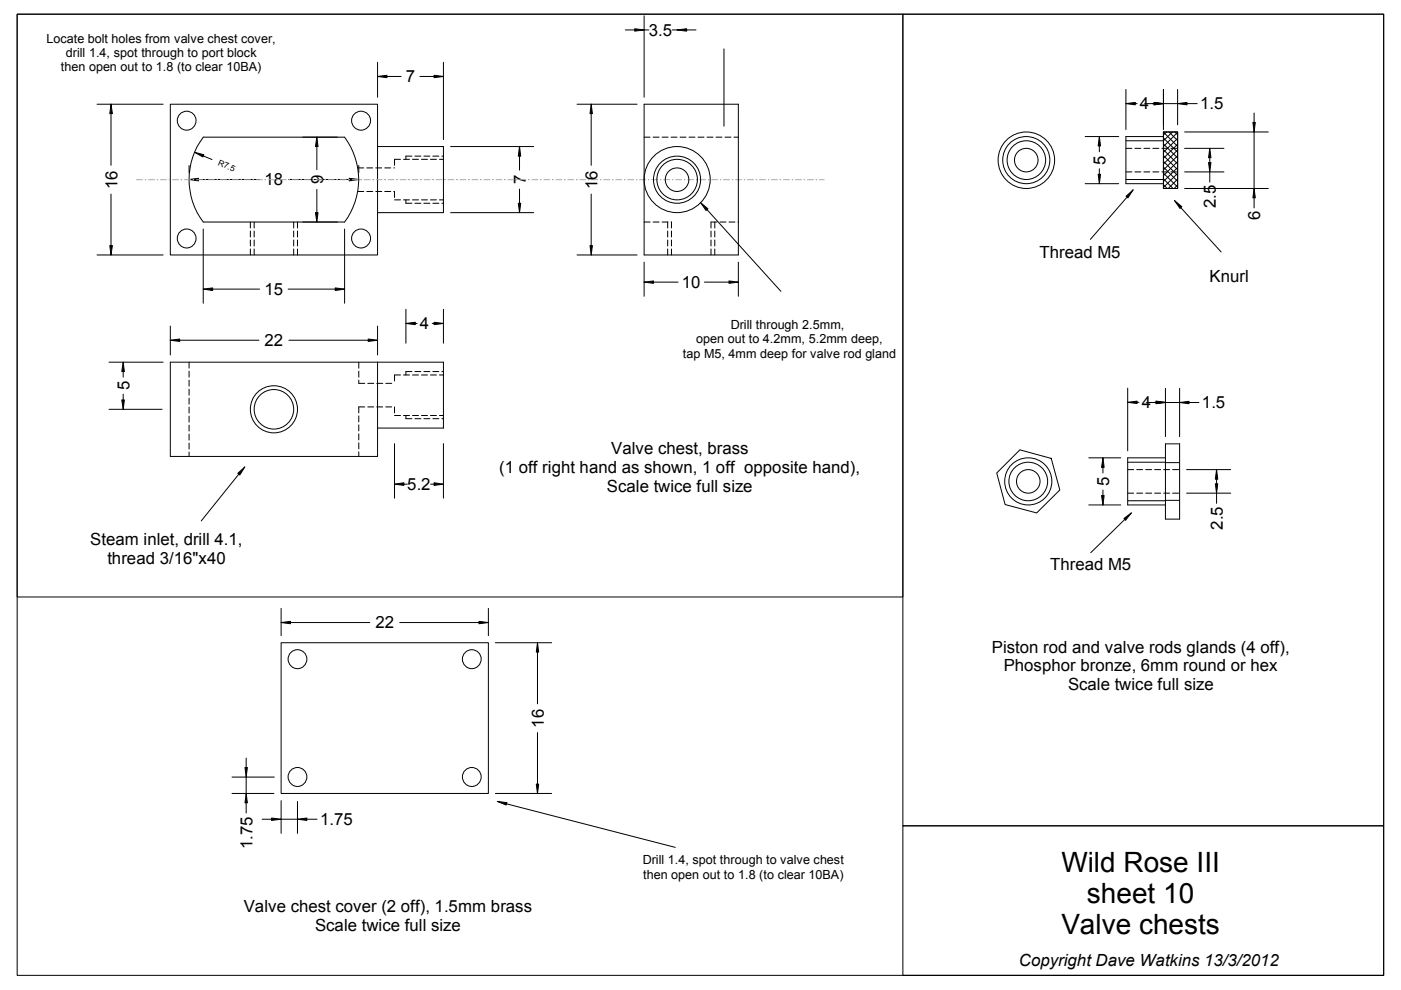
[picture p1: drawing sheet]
<svg xmlns="http://www.w3.org/2000/svg" width="297mm" height="210mm" viewBox="0 0 297 210" stroke-linecap="round" stroke-linejoin="round" font-family="sans-serif">
<g fill="none" stroke="#000" stroke-width=".21">
<path d="M3.6 3h289.8v203.8h-289.8zM3.6 3h187.8v123.6h-187.8zM80 16.2l2-.2v.5zM80 13.2v7.4M82 16.2h3M89 16.2h3M92 16l2 .2-2 .3zM94 13.2v16.4M132.6 6.3h2M134.6 6.1l2 .2-2 .3zM136.6 3.3v17.3M136.6 6.3h1"/>
<path d="M142.5 6.3h1M143.5 6.3l2.1-.2v.5zM145.6 6.3h2M153.5 10.4v16.4M191.4 3h102v172.1h-102zM238.7 19v8.5M246.7 19v8.5M249.7 19v7.5M20.6 22.1h14M23.5 22.1l.3 2h-.5zM23.5 24.1v11M36.1 22.1h43.9v32h-43.9z"/>
<path d="M40.1 38.1l2-.3v.6zM40.1 35.1v1.5M41.3 32.3l1.9 .5-.2 .5zM42.1 38.1h12.9M43.1 29.1h30a15 15 0 0 1 0 18h-30a15 15 0 0 1 0-18zM43.1 33.1l1.9 .7M61.2 38.1h12.8M67.2 29.1l.2 2h-.5zM67.2 31.1v4.9M74 37.8l2.1 .3-2.1 .3zM75.9 35.6h1.2M76.1 35.1v1.5"/>
<path d="M77.8 35.6h1.2M79.7 35.6h1.2M80 31.1h14v14h-14M81.6 35.6h1.2M83.5 35.6h.1M84.9 33.8h-1.3v1.3M85.6 33.8h1.2M87.3 33.1h-1.2v.7M87.5 33.8h1.2M88 33.1h1.2M89.4 33.8h1.2M89.9 33.1h1.2"/>
<path d="M91.3 33.8h1.2M91.8 33.1h1.2M93.2 33.8h.8M93.7 33.1h.3M95.5 31.1h17.7M110.1 31.1l.3 2h-.5zM110.1 33.1v3M122.3 22.1h12.8M125.3 22.1l.3 2h-.5zM125.3 24.1v11M136.6 29.1h1.2M136.6 22.1h19.9v32h-19.9z"/>
<path d="M138.5 29.1h1.2M140.4 29.1h1.2M142.3 29.1h1.2M144.2 29.1h1.3M146.1 29.1h1.3M148 29.1h1.3M149.9 29.1h1.3M151.8 29.1h1.3M153.7 29.1h1.3M155.6 29.1h.9M230.1 29h7.1M230.1 38.9h7.1"/>
<path d="M232.8 37h.5l-.2 1.9zM233.1 29l.2 1.9h-.5zM233.1 30.9v1.3M233.1 35.8v1.2M238.7 22l2-.3v.5zM238.7 31.5h1.3M238.7 36.4h1.3M238.7 38.1h8M240.6 31.5h1.3M240.6 36.4h1.3M240.7 22h.4M242.5 31.5h1.3"/>
<path d="M242.5 36.4h1.3M242.7 22h2M244.4 31.5h1.3M244.4 36.4h1.3M244.7 21.7l2 .3-2 .2zM246.3 31.5h1.3M246.3 36.4h1.3M246.7 28h3v12h-3zM246.7 29h-8v9.9h8M246.7 28l3 3M246.7 29.3l3 3M246.7 30.5l3 3"/>
<path d="M246.7 31.7l3 3.1M246.7 33l3 3M246.7 34.2l3 3M246.7 35.4l3 3M246.7 36.7l3 3M246.7 37.9l2 2.1M246.7 39.2l.8 .8M246.7 22h3M247.3 28l-.6 .6M247.9 28l1.8 1.8M248.2 31.5h1.3M248.2 36.4h1.3"/>
<path d="M248.6 28l-1.9 1.8h-8M249.1 28l.6 .6M249.7 22l2-.3v.5zM249.7 39.2l-.7 .8M249.7 38l-2 2M249.7 36.7l-3 3.1M249.7 35.5l-3 3M249.7 34.2l-3 3.1M249.7 33l-3 3M249.7 31.8l-3 3M249.7 30.6l-3 3M249.7 29.3l-3 3"/>
<path d="M249.7 28.1l-3 3M251.2 31.5h8.3M251.2 36.4h8.3M251.2 28h17.7M251.2 40h17.7M251.7 22h2.1M256.2 34.5h.5l-.2 1.9zM256.5 31.5l.2 1.9h-.5zM256.5 33.4v1.1M256.5 36.4v2.2M265.6 26h.5l-.2 2zM265.9 40l.2 2h-.5z"/>
<path d="M265.9 24v2M265.9 28v12M20.6 54.1h14M23.3 52.1h.5l-.3 2zM23.5 41.1v11M43.1 48.6v15.7M53.1 47.1v1.2M53.1 49v1.2M53.1 50.9v1.3M53.1 52.8v1.3M53.9 47.1v1.2M53.9 49v1.2"/>
<path d="M53.9 50.9v1.3M53.9 52.8v1.3M62.3 47.1v1.2M62.3 49v1.2M62.3 50.9v1.3M62.3 52.8v1.3M63.1 47.1v1.2M63.1 49v1.2M63.1 50.9v1.3M63.1 52.8v1.3M66.9 45.1h.5l-.2 2zM67.2 40.2v4.9"/>
<path d="M73.1 48.6v15.7M75.9 40.6h1.2M77.8 40.6h1.2M79.7 40.6h1.2M81.6 40.6h1.2M83.5 40.6h.1v1.3M83.6 42.4h1.3M85.6 42.4h1.2M86.1 42.4v.7h1.2M87.5 42.4h1.2M88 43.1h1.2M89.4 42.4h1.2"/>
<path d="M89.9 43.1h1.2M91.3 42.4h1.2M91.8 43.1h1.2M93.2 42.4h.8M93.7 43.1h.3M95.5 45.1h17.7M109.9 43.1h.5l-.3 2zM110.1 40.1v3M122.3 54.1h12.8M125.1 52.1h.5l-.3 2zM125.3 41.1v11M136.6 59.8l2-.2v.5z"/>
<path d="M136.6 47.1h1.2M136.6 55.6v7.2M138.5 47.1h1.2M138.6 59.8h5.2M140.4 47.1h1.2M141.6 47.1v1.2M141.6 49v1.2M141.6 50.9v1.3M141.6 52.8v1.3M142.3 47.1l.1 1.2M142.4 49v1.2M142.4 50.9v1.3"/>
<path d="M142.4 52.8v1.3M148.5 43l1.6 1.3-.4 .3zM149.3 59.8h5.3M149.9 44.4l15.7 17.4M150.7 49v1.2M150.7 50.9v1.3M150.7 52.8v1.3M151.5 47.1v1.2M151.5 49v1.2M151.5 50.9v1.3M151.5 52.8v1.3M152 47.1h-1.3v1.2"/>
<path d="M152.7 47.1h1.2M154.6 59.6l1.9 .2-1.9 .3zM154.6 47.1h1.2M156.5 47.1h.1M156.5 55.6v7.2M238.8 41.6l1.4-1.3-1.1 1.7zM239 41.8l-7.8 9M249 42.5l1.6 1.3-.4 .4zM250.4 44l8.5 9.4M265.9 42v2.1M23.1 76.8h11.5M26.1 76.8l.3 2h-.6z"/>
<path d="M26.1 78.8v1.2M36.1 72.1l2-.2v.5zM36.1 69.1v6.2M38.1 72.1h16.8M40.1 76.8v1.3M40.1 78.7v1.3M43.1 61.3l2-.3v.6zM45.1 61.3h9.9M61.1 61.3h10M61.3 72.1h16.8M71.1 61l2 .3-2 .3zM76.1 76.8v1.3"/>
<path d="M76.1 78.7v1.3M78.1 71.9l1.9 .2-1.9 .3zM80 76.8v20h-43.9v-20h57.9v14h-14M80 69.1v6.2M84.9 79.5h-1.3v1.3M85.6 79.5h1.2M86.1 68.6l1.9-.3v.5zM86.1 65.6v7.2M87.3 78.8h-1.2v.7M87.5 79.5h1.2M88 78.8h1.2M88 68.6h.4"/>
<path d="M89.4 79.5h1.2M89.9 78.8h1.2M91.3 79.5h1.2M91.6 68.6h.4M91.8 78.8h1.2M92 68.3l2 .3-2 .2zM93.2 79.5h.8M93.7 78.8h.3M94 65.6v7.2M23.1 86.8h11.3M25.8 84.8h.6l-.3 2zM26.1 83.6v1.2"/>
<path d="M40.1 80.6v1.3M40.1 82.5v1.3M40.1 84.4v1.3M40.1 86.3v1.3M40.1 88.2v1.3M40.1 90.1v1.3M40.1 92v1.3M40.1 93.9v1.3M40.1 95.8v1M76.1 80.6v.7h1.2M76.1 88.2v1.3M76.1 90.1v1.3"/>
<path d="M76.1 92v1.3M76.1 93.9v1.3M76.1 95.8v1M77.3 86.3h-1.2v1.2M78 81.3h1.2M78 86.3h1.2M79.9 81.3h1.2M79.9 86.3h1.2M81.8 81.3h1.3M81.8 86.3h1.3M83.6 88.1h1.3M83.6 86.3v1.2"/>
<path d="M83.6 94.1v11.5M85.6 88.1h1.2M86.1 88.1v.7h1.2M87.5 88.1h1.2M88 88.8h1.2M89.4 88.1h1.2M89.9 88.8h1.2M91.3 88.1h1.2M91.8 88.8h1.2M93.2 88.1h.8M93.7 88.8h.3M94 94.1v11.5"/>
<path d="M230.8 97.1h6.8M233.8 97.1l.3 2h-.6zM233.8 99.1v1.2M239.1 85.3l2-.3v.6zM239.1 99.6h1.3M239.1 82.3v13.3M239.1 98h8M241 99.6h1.3M241.1 85.3h.4M242.9 99.6h1.3M243.1 85.3h2M244.7 85.3h.4"/>
<path d="M244.8 99.6h1.3M245.1 85l2 .3-2 .3zM245.1 85.1l2 .2-2 .3zM246.7 99.6h1.3M247.1 97.1h-8v10h8M247.1 82.3v10.3M247.1 94.1h3v16h-3zM247.1 98.1h3M247.1 85.3h3M248.6 99.6h1.3M250.1 85.3l2-.2v.5zM250.1 82.3v10.3"/>
<path d="M251.6 99.6h9.3M252.1 85.3h2.1M257.9 99.6l.3 2h-.5zM50.4 100.4l1.5-1.4-1.1 1.7zM50.6 100.5l-7.9 9.9M83.6 102.7l2-.3v.5zM85.6 102.7h.8M91.3 102.7h.7M92 102.4l2 .3-2 .2zM211.3 100.3l4.9-4.9 6.7 1.8 1.8 6.7-4.9 4.9-6.7-1.8zM230.8 107.1h6.8M233.5 105.1h.6l-.3 2z"/>
<path d="M233.8 103.9v1.2M238.3 109.9l1.6-1.1-1.3 1.5zM238.5 110.2l-7.2 7M239.1 104.6h1.3M239.1 106.2h8M241 104.6h1.3M242.9 104.6h1.3M244.8 104.6h1.3M246.7 104.6h1.3M247.1 106.1h3M248.6 104.6h1.3M251.6 104.6h9.3"/>
<path d="M257.7 102.6h.5l-.3 2zM257.9 101.6v1M257.9 104.6v2.1M59.6 136.3h43.9v31.9h-43.9zM59.6 132l2-.3v.5zM59.6 129v5.8M61.6 132h16.8M84.7 132h16.9M101.6 131.7l1.9 .3-1.9 .2zM103.5 129v5.8M105 136.3h12M114 136.3l.2 2h-.5z"/>
<path d="M114 138.3v10.9M114 155.3v10.9M49.2 168.2h8.9M49.2 164.8h9M51.9 162.7h.5l-.2 2.1zM52.2 168.2l.2 2h-.5zM52.2 160.7v2M52.2 164.8v3.4M52.2 170.2v2.2M55.6 173.7h2M57.6 173.4l2 .3-2 .2zM59.6 169.8v6.9"/>
<path d="M59.6 173.7h3.5M63.1 173.7l2-.3v.5zM63.1 169.9v6.8M65.1 173.7h2.1M105 168.2h12M105.4 169.9l2.1 .3-.2 .5zM107.4 170.4l35.8 9.3M113.7 166.2h.5l-.2 2zM191.4 175.1h102v31.7h-102z"/>
<circle cx="39.6" cy="25.6" r="2"/>
<circle cx="76.6" cy="25.6" r="2.01"/>
<circle cx="143.5" cy="38.1" r="5"/>
<circle cx="143.5" cy="38.1" r="2.5"/>
<circle cx="143.6" cy="38.1" r="4.3"/>
<circle cx="143.6" cy="38.1" r="7"/>
<circle cx="217.6" cy="33.9" r="5"/>
<circle cx="217.6" cy="33.9" r="2.5"/>
<circle cx="217.6" cy="33.9" r="4.1"/>
<circle cx="217.6" cy="34" r="6"/>
<circle cx="39.6" cy="50.6" r="2"/>
<circle cx="76.6" cy="50.6" r="2.01"/>
<circle cx="58.1" cy="86.8" r="5"/>
<circle cx="58.1" cy="86.8" r="4.2"/>
<circle cx="218" cy="102.1" r="5"/>
<circle cx="218" cy="102.1" r="2.5"/>
<circle cx="218" cy="102.1" r="4.1"/>
<circle cx="63.1" cy="139.8" r="2"/>
<circle cx="100" cy="139.8" r="2"/>
<circle cx="63.1" cy="164.7" r="2"/>
<circle cx="100" cy="164.7" r="2"/>
</g>
<g fill="#000">
<path d="M80 16.2l2-.2v.5l-2-.3h2z" fill-rule="evenodd"/>
<path d="M92 16l2 .2h-2h2l-2 .3z" fill-rule="evenodd"/>
<path d="M134.6 6.1l2 .2h-2h2l-2 .3z" fill-rule="evenodd"/>
<path d="M143.5 6.3l2.1-.2v.5l-2.1-.3h2.1z" fill-rule="evenodd"/>
<path d="M23.5 22.1l.3 2h-.5l.2-2v2z" fill-rule="evenodd"/>
<path d="M40.1 38.1l2-.3v.6l-2-.3h2z" fill-rule="evenodd"/>
<path d="M41.3 32.3l1.9 .5-.2 .5-1.7-1 1.8 .8z" fill-rule="evenodd"/>
<path d="M67.2 29.1l.2 2h-.5l.3-2v2z" fill-rule="evenodd"/>
<path d="M74 37.8l2.1 .3h-2.1h2.1l-2.1 .3z" fill-rule="evenodd"/>
<path d="M110.1 31.1l.3 2h-.5l.2-2v2z" fill-rule="evenodd"/>
<path d="M125.3 22.1l.3 2h-.5l.2-2v2z" fill-rule="evenodd"/>
<path d="M233.1 29l.2 1.9h-.5l.3-1.9v1.9z" fill-rule="evenodd"/>
<path d="M232.8 37h.5l-.2 1.9v-1.9v1.9z" fill-rule="evenodd"/>
<path d="M238.7 22l2-.3v.5l-2-.2h2z" fill-rule="evenodd"/>
<path d="M244.7 21.7l2 .3h-2h2l-2 .2z" fill-rule="evenodd"/>
<path d="M244.7 21.7l2 .3h-2h2l-2 .2z" fill-rule="evenodd"/>
<path d="M249.7 22l2-.3v.5l-2-.2h2z" fill-rule="evenodd"/>
<path d="M256.5 31.5l.2 1.9h-.5l.3-1.9v1.9z" fill-rule="evenodd"/>
<path d="M256.2 34.5h.5l-.2 1.9v-1.9v1.9z" fill-rule="evenodd"/>
<path d="M265.6 26h.5l-.2 2v-2v2z" fill-rule="evenodd"/>
<path d="M23.3 52.1h.5l-.3 2v-2v2z" fill-rule="evenodd"/>
<path d="M66.9 45.1h.5l-.2 2v-2v2z" fill-rule="evenodd"/>
<path d="M109.9 43.1h.5l-.3 2v-2v2z" fill-rule="evenodd"/>
<path d="M125.1 52.1h.5l-.3 2v-2v2z" fill-rule="evenodd"/>
<path d="M136.6 59.8l2-.2v.5l-2-.3h2z" fill-rule="evenodd"/>
<path d="M148.5 43l1.6 1.3-.4 .3-1.2-1.6 1.4 1.4z" fill-rule="evenodd"/>
<path d="M154.6 59.6l1.9 .2h-1.9h1.9l-1.9 .3z" fill-rule="evenodd"/>
<path d="M238.8 41.6l1.4-1.3-1.2 1.5 1.2-1.5-1.1 1.7z" fill-rule="evenodd"/>
<path d="M249 42.5l1.6 1.3-.4 .4-1.2-1.7 1.4 1.5z" fill-rule="evenodd"/>
<path d="M265.9 40l.2 2h-.5l.3-2v2z" fill-rule="evenodd"/>
<path d="M26.1 76.8l.3 2h-.6l.3-2v2z" fill-rule="evenodd"/>
<path d="M36.1 72.1l2-.2v.5l-2-.3h2z" fill-rule="evenodd"/>
<path d="M43.1 61.3l2-.3v.6l-2-.3h2z" fill-rule="evenodd"/>
<path d="M71.1 61l2 .3h-2h2l-2 .3z" fill-rule="evenodd"/>
<path d="M78.1 71.9l1.9 .2h-1.9h1.9l-1.9 .3z" fill-rule="evenodd"/>
<path d="M86.1 68.6l1.9-.3v.5l-1.9-.2h1.9z" fill-rule="evenodd"/>
<path d="M92 68.3l2 .3h-2h2l-2 .2z" fill-rule="evenodd"/>
<path d="M25.8 84.8h.6l-.3 2v-2v2z" fill-rule="evenodd"/>
<path d="M233.8 97.1l.3 2h-.6l.3-2v2z" fill-rule="evenodd"/>
<path d="M239.1 85.3l2-.3v.6l-2-.3h2z" fill-rule="evenodd"/>
<path d="M245.1 85l2 .3h-2h2l-2 .3z" fill-rule="evenodd"/>
<path d="M245.1 85.1l2 .2h-2h2l-2 .3z" fill-rule="evenodd"/>
<path d="M250.1 85.3l2-.2v.5l-2-.3h2z" fill-rule="evenodd"/>
<path d="M50.4 100.4l1.5-1.4-1.3 1.5 1.3-1.5-1.1 1.7z" fill-rule="evenodd"/>
<path d="M83.6 102.7l2-.3v.5l-2-.2h2z" fill-rule="evenodd"/>
<path d="M92 102.4l2 .3h-2h2l-2 .2z" fill-rule="evenodd"/>
<path d="M233.5 105.1h.6l-.3 2v-2v2z" fill-rule="evenodd"/>
<path d="M238.3 109.9l1.6-1.1-1.4 1.4 1.4-1.4-1.3 1.5z" fill-rule="evenodd"/>
<path d="M257.9 99.6l.3 2h-.5l.2-2v2z" fill-rule="evenodd"/>
<path d="M257.7 102.6h.5l-.3 2v-2v2z" fill-rule="evenodd"/>
<path d="M59.6 132l2-.3v.5l-2-.2h2z" fill-rule="evenodd"/>
<path d="M101.6 131.7l1.9 .3h-1.9h1.9l-1.9 .2z" fill-rule="evenodd"/>
<path d="M114 136.3l.2 2h-.5l.3-2v2z" fill-rule="evenodd"/>
<path d="M52.2 168.2l.2 2h-.5l.3-2v2z" fill-rule="evenodd"/>
<path d="M51.9 162.7h.5l-.2 2.1v-2.1v2.1z" fill-rule="evenodd"/>
<path d="M57.6 173.4l2 .3h-2h2l-2 .2z" fill-rule="evenodd"/>
<path d="M63.1 173.7l2-.3v.5l-2-.2h2z" fill-rule="evenodd"/>
<path d="M105.4 169.9l2.1 .3-.2 .5-1.9-.8 2 .5z" fill-rule="evenodd"/>
<path d="M113.7 166.2h.5l-.2 2v-2v2z" fill-rule="evenodd"/>
</g>
<g fill="none" stroke="#a8a8a8" stroke-width=".21">
<path d="M29 38.1h1.2M30.8 38.1h.1zM31.5 38.1h1.3M33.4 38.1h.1M34 38.1h1.3M35.9 38.1h.1zM36.6 38.1h1.2M38.4 38.1h.1zM39.1 38.1h1.3M41 38.1h.1zM41.7 38.1h1.2M43.5 38.1h.1z"/>
<path d="M44.2 38.1h1.3M46.1 38.1h.1M46.7 38.1h1.3M48.6 38.1h.1zM49.3 38.1h1.2M51.1 38.1h.1zM51.8 38.1h1.3M53.7 38.1h.1zM54.4 38.1h1.2M56.2 38.1h.1zM56.9 38.1h1.3M58.8 38.1h.1"/>
<path d="M59.4 38.1h1.3M61.3 38.1h.1zM62 38.1h1.2M63.8 38.1h.1zM64.5 38.1h1.3M66.4 38.1h.1zM67.1 38.1h1.2M68.9 38.1h.1zM69.6 38.1h1.3M71.5 38.1h.1M72.1 38.1h1.3M74 38.1h.1z"/>
<path d="M74.7 38.1h1.2M76.5 38.1h.1zM77.2 38.1h1.3M79.1 38.1h.1zM79.8 38.1h1.2M81.6 38.1h.1zM82.3 38.1h1.3M84.2 38.1h.1M84.8 38.1h1.3M86.7 38.1h.1zM87.4 38.1h1.2M89.2 38.1h.1z"/>
<path d="M89.9 38.1h1.3M91.8 38.1h.1zM92.5 38.1h1.2M94.3 38.1h.1zM95 38.1h1.3M96.9 38.1h.1M97.5 38.1h1.3M99.4 38.1h.1zM100.1 38.1h1.2M101.9 38.1h.1zM102.6 38.1h1.3M104.5 38.1h.1z"/>
<path d="M105.2 38.1h1.2M107 38.1h.1zM107.7 38.1h1.3M109.6 38.1h.1M110.2 38.1h1.3M112.1 38.1h.1zM112.8 38.1h1.2M114.6 38.1h.1zM115.3 38.1h1.3M117.2 38.1h.1zM117.9 38.1h1.2M119.7 38.1h.1z"/>
<path d="M120.4 38.1h1.3M122.3 38.1h.1M122.9 38.1h1.3M124.8 38.1h.1zM125.5 38.1h1.2M127.3 38.1h.1zM128 38.1h1.3M129.9 38.1h.1zM130.6 38.1h1.2M132.4 38.1h.1zM133.1 38.1h1.3M135 38.1h.1"/>
<path d="M135.6 38.1h1.3M137.5 38.1h.1zM138.2 38.1h1.2M140 38.1h.1zM140.7 38.1h1.3M142.6 38.1h.1zM143.3 38.1h1.2M145.1 38.1h.1zM145.8 38.1h1.3M147.7 38.1h.1M148.3 38.1h1.3M150.2 38.1h.1z"/>
<path d="M150.9 38.1h1.2M152.7 38.1h.1zM153.4 38.1h1.3M155.3 38.1h.1zM156 38.1h1.2M157.8 38.1h.1zM158.5 38.1h1.3M160.4 38.1h.1M161 38.1h1.3M162.9 38.1h.1zM163.6 38.1h1.2M165.4 38.1h.1z"/>
<path d="M166.1 38.1h1.3M168 38.1h.1zM168.7 38.1h1.2M170.5 38.1h.1zM171.2 38.1h1.3M173.1 38.1h.1M173.7 38.1h1"/>
</g>
<g font-size="5.9">
<text x="225" y="184.8">Wild Rose III</text>
<text x="230.5" y="191.4">sheet 10</text>
<text x="225" y="198">Valve chests</text>
</g>
<g font-size="3.6">
<text x="137.6" y="7.6">3.5</text>
<text x="86.1" y="17.4">7</text>
<text x="241.7" y="23.2">4</text>
<text x="254.5" y="23.2">1.5</text>
<text x="234.4" y="35" transform="rotate(-90 234.4 35)">5</text>
<text x="24.9" y="40.1" transform="rotate(-90 24.9 40.1)">16</text>
<text x="56.1" y="39.3">18</text>
<text x="68.5" y="39.1" transform="rotate(-90 68.5 39.1)">9</text>
<text x="111.5" y="39.1" transform="rotate(-90 111.5 39.1)">7</text>
<text x="126.7" y="40.1" transform="rotate(-90 126.7 40.1)">16</text>
<text x="257.8" y="44.2" transform="rotate(-90 257.8 44.2)">2.5</text>
<text x="267.2" y="46.7" transform="rotate(-90 267.2 46.7)">6</text>
<text x="220.4" y="54.7">Thread M5</text>
<text x="256.5" y="59.7">Knurl</text>
<text x="56.1" y="62.5">15</text>
<text x="144.6" y="61">10</text>
<text x="89" y="69.8">4</text>
<text x="56.1" y="73.4">22</text>
<text x="27.4" y="82.8" transform="rotate(-90 27.4 82.8)">5</text>
<text x="242.1" y="86.5">4</text>
<text x="254.8" y="86.6">1.5</text>
<text x="105.8" y="100.4">(1 off right hand as shown, 1 off opposite hand),</text>
<text x="129.6" y="96.4">Valve chest, brass</text>
<text x="86.4" y="103.8">5.2</text>
<text x="128.7" y="104.4">Scale twice full size</text>
<text x="235.2" y="103.1" transform="rotate(-90 235.2 103.1)">5</text>
<text x="259.2" y="112.3" transform="rotate(-90 259.2 112.3)">2.5</text>
<text x="19.1" y="115.6">Steam inlet, drill 4.1,</text>
<text x="22.8" y="119.6">thread 3/16&quot;x40</text>
<text x="222.6" y="120.9">Thread M5</text>
<text x="79.6" y="133.2">22</text>
<text x="210.3" y="138.4">Piston rod and valve rods glands (4 off),</text>
<text x="212.8" y="142.4">Phosphor bronze, 6mm round or hex</text>
<text x="226.4" y="146.4">Scale twice full size</text>
<text x="115.3" y="154.3" transform="rotate(-90 115.3 154.3)">16</text>
<text x="53.5" y="180" transform="rotate(-90 53.5 180)">1.75</text>
<text x="67.9" y="174.9">1.75</text>
<text x="51.7" y="193.3">Valve chest cover (2 off), 1.5mm brass</text>
<text x="66.8" y="197.3">Scale twice full size</text>
<text x="216" y="204.9">Copyright Dave Watkins 13/3/2012</text>
</g>
<g font-size="2.7">
<text x="9.9" y="9">Locate bolt holes from valve chest cover,</text>
<text x="12.9" y="15">then open out to 1.8 (to clear 10BA)</text>
<text x="14" y="12">drill 1.4, spot through to port block</text>
<text x="154.9" y="69.8">Drill through 2.5mm,</text>
<text x="144.8" y="75.8">tap M5, 4mm deep for valve rod gland</text>
<text x="147.6" y="72.8">open out to 4.2mm, 5.2mm deep,</text>
<text x="136.3" y="183.3">Drill 1.4, spot through to valve chest</text>
<text x="136.4" y="186.3">then open out to 1.8 (to clear 10BA)</text>
</g>
<text font-size="1.8" x="46.1" y="35" transform="rotate(23 46.1 35)">R7.5</text>
</svg>
